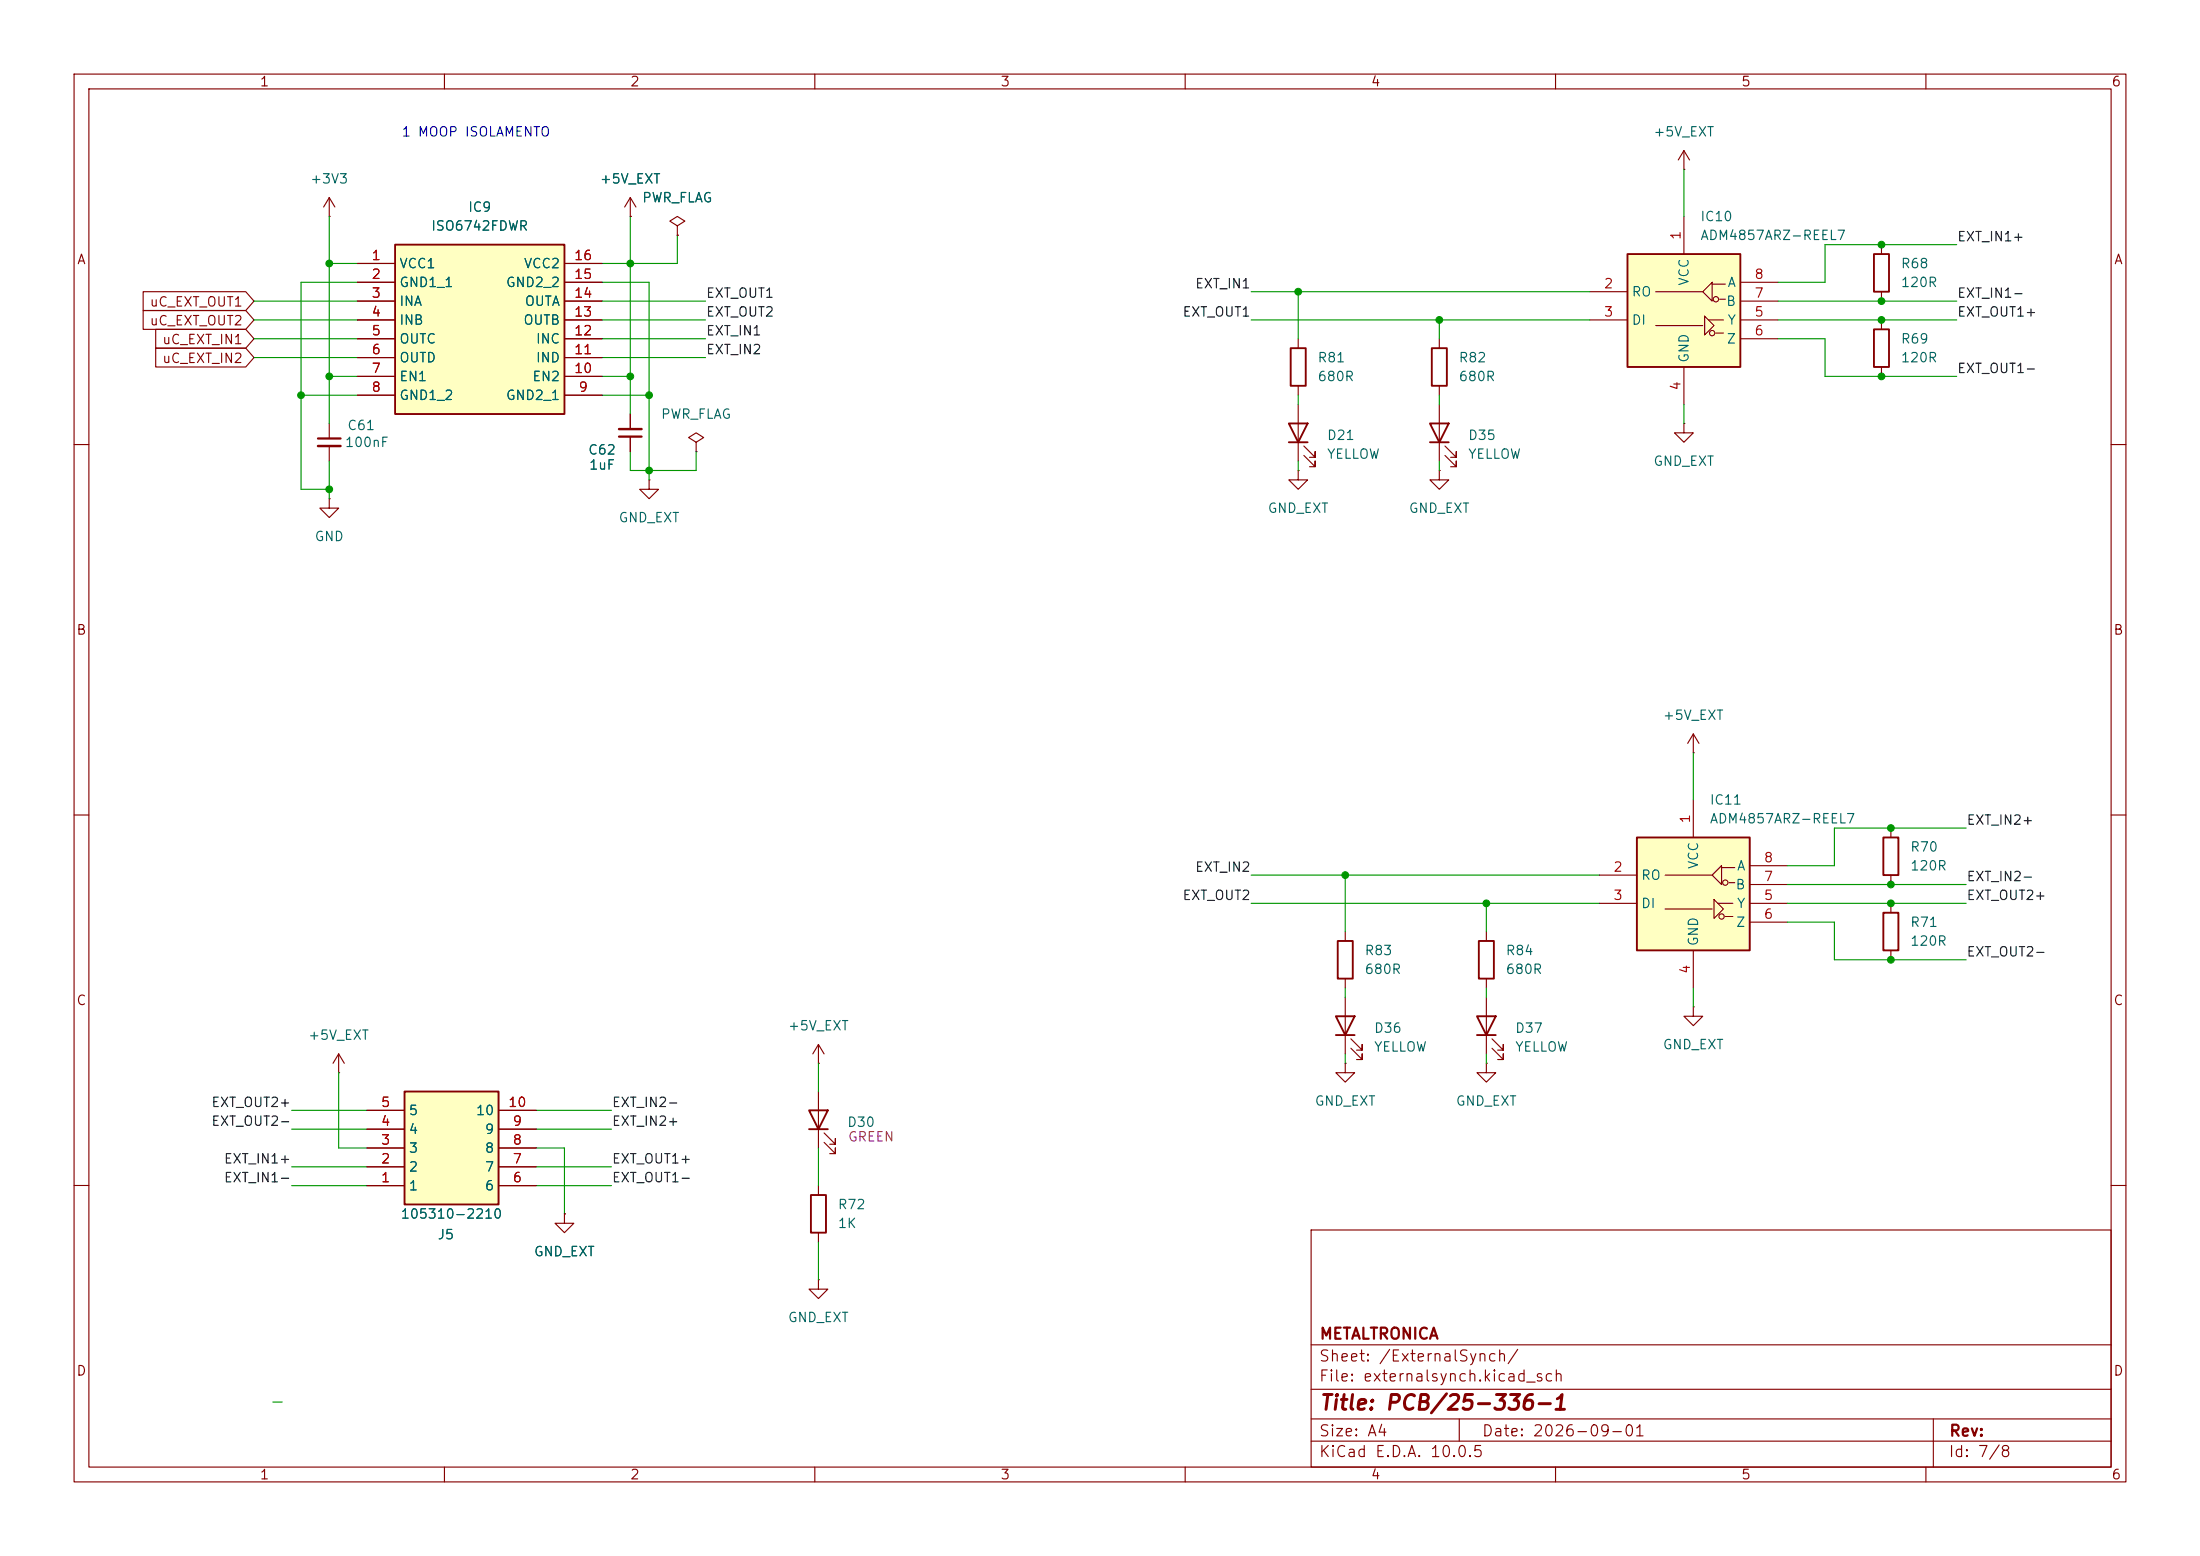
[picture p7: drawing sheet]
<svg xmlns="http://www.w3.org/2000/svg" width="297mm" height="210mm" viewBox="0 0 297 210" stroke-linecap="round" stroke-linejoin="round" font-family="sans-serif">
<g fill="none" stroke="#840000" stroke-width=".15">
<path d="M10 10h277v190h-277zM12 12h273v186h-273zM60 10v2M110 10v2M160 10v2M210 10v2M260 10v2M94 59.7l1-.6-1-.7-1 .7 1 .6v1.3M10 60h2M94 61h.1M285 60h2M10 110h2"/>
<path d="M285 110h2M181.6 125.7v1.3M181.6 132.1v1.3M181.6 134.6v7.6M200.7 134.6v7.6M255.3 121.9v1.3M255.3 128.3v1.2M181.6 143.5v1.3h1.3l-1.3 1.3-1.3-1.3h1.3M181.6 143.5h.1M182.4 141.5l1.5 1.5v-.8v.8h-.8M182.4 140.2l1.5 1.5v-.7v.7h-.8M200.7 143.5v1.3h1.2l-1.2 1.3-1.3-1.3h1.3"/>
<path d="M200.7 143.5h.1M201.4 141.5l1.5 1.5v-.8v.8h-.7M201.4 140.2l1.5 1.5v-.7v.7h-.7M10 160h2M110.5 172.7v1.3h1.3l-1.3 1.3-1.3-1.3h1.3M110.5 172.7h.1M177 166h108v32h-108zM285 160h2M60 198v2M110 198v2M160 198v2M177 194.5h108"/>
<path d="M177 191.5h108M177 187.5h108M177 181.5h108M197 191.5v3M210 198v2M260 198v2M261 191.5v6.5"/>
</g>
<path d="M180.3 137.2h2.6l-1.3 2.5zM180.3 139.7h2.6M180.6 127h2v5.1h-2zM199.4 137.2h2.5l-1.2 2.5zM199.4 139.7h2.5M254.3 123.2h2v5.1h-2z" fill="none" stroke="#840000" stroke-width=".25"/>
<path d="M53.3 33h22.9v22.9h-22.9z" fill="#ffffc2"/>
<path d="M53.3 33h22.9v22.9h-22.9zM109.2 149.9h2.6l-1.3 2.5zM109.2 152.4h2.6" fill="none" stroke="#840000" stroke-width=".25"/>
<g fill="none" stroke="#840000" stroke-width=".15">
<path d="M44.4 29.2h.1M44.4 26.7l-.7 1.2M44.4 26.7l.8 1.2M44.4 26.7v2.5M48.3 35.6h5M48.3 38.1h5M76.2 35.6h5.1M76.2 38.1h5.1M91.4 30.5l1.1-.7-1.1-.6-1 .6 1 .7v1.3M91.4 31.8h.1M48.3 40.6h5M48.3 43.2h5"/>
<path d="M48.3 45.7h5M48.3 48.3h5M48.3 50.8h5M48.3 53.3h5M76.2 40.6h5.1M76.2 43.2h5.1M76.2 45.7h5.1M76.2 48.3h5.1M76.2 50.8h5.1M76.2 53.3h5.1M228.6 99.1l-.8 1.2M228.6 99.1l.8 1.2"/>
<path d="M228.6 99.1v2.5M228.6 101.6h.1M110.5 147.3v7.6M111.3 154.2l1.5 1.5v-.8v.8h-.8M111.3 152.9l1.5 1.5v-.7v.7h-.8"/>
</g>
<path d="M221 113h15.2v15.3h-15.2z" fill="#ffffc2"/>
<g fill="none" stroke="#840000" stroke-width=".15">
<path d="M44.4 67.3v1.3h1.3l-1.3 1.3-1.2-1.3h1.2M44.4 67.3h.1M215.9 118.1h5.1M224.8 118.1h6.3M228.6 108v5M232.4 116.8v2.6l-1.3-1.3zM232.4 117.1h1.8M233.4 119.1h.8M236.2 119.4h5.1M236.2 116.8h5.1M255.3 111.8v1.2M255.3 118.1v1.3"/>
<path d="M200.7 125.7v1.3M200.7 132.1v1.3M215.9 121.9h5.1M224.8 122.7h6.3M228.6 135.9v1.3h1.3l-1.3 1.2-1.3-1.2h1.3M228.6 135.9h.1M228.6 128.3v5.1M231.4 121.4l1.3 1.3-1.3 1.3zM231.9 121.9h2M232.9 123.7h1M236.2 121.9h5.1M236.2 124.5h5.1"/>
<path d="M45.7 144.8h.1M45.7 142.2l-.7 1.3M45.7 142.2l.8 1.3M45.7 142.2v2.6M110.5 143.5h.1M110.5 141v2.5M110.5 141l-.8 1.2M110.5 141l.8 1.2M76.2 163.8v1.3h1.3l-1.3 1.3-1.3-1.3h1.3M76.2 163.8h.1M110.5 160v1.3M110.5 166.4v1.2"/>
<circle cx="232.9" cy="119.1" r=".36"/>
<circle cx="232.4" cy="123.7" r=".36"/>
</g>
<path d="M221 113h15.2v15.3h-15.2zM254.3 113h2v5.1h-2zM199.6 127h2.1v5.1h-2.1zM109.5 161.3h2v5.1h-2z" fill="none" stroke="#840000" stroke-width=".25"/>
<path d="M54.6 147.3h12.7v15.3h-12.7z" fill="#ffffc2"/>
<path d="M54.6 147.3h12.7v15.3h-12.7z" fill="none" stroke="#840000" stroke-width=".25"/>
<g fill="none" stroke="#840000" stroke-width=".15">
<path d="M44.4 57.2v2M85.1 55.9v2M85.1 58.9v2.1M44.4 60.2v2M87.6 64.8v1.2h1.3l-1.3 1.3-1.2-1.3h1.2M87.6 64.8h.1M49.5 157.5h5.1M49.5 154.9h5.1M49.5 152.4h5.1M49.5 149.9h5.1M67.3 157.5h5.1M67.3 154.9h5.1"/>
<path d="M67.3 152.4h5.1M67.3 149.9h5.1M49.5 160h5.1M67.3 160h5.1"/>
</g>
<path d="M42.9 59.2h3.1M83.6 58.9h3" fill="none" stroke="#840000" stroke-width=".3"/>
<path d="M83.6 57.9h3M42.9 60.2h3.1" fill="none" stroke="#840000" stroke-width=".33"/>
<path d="M219.7 34.3h15.2v15.2h-15.2z" fill="#ffffc2"/>
<g fill="none" stroke="#840000" stroke-width=".15">
<path d="M19.3 39.4h13.9l1.1 1.2-1.1 1.3h-13.9zM48.3 38.1h5M48.3 35.6h5M76.2 38.1h5.1M76.2 35.6h5.1M85.1 29.2h.1M85.1 26.7l-.8 1.2M85.1 26.7l.8 1.2M85.1 26.7v2.5M91.4 31.8h.1M214.6 39.4h5.1M223.5 39.4h6.4"/>
<path d="M227.3 22.9h.1M227.3 20.3v2.6M227.3 29.2v5.1M227.3 20.3l-.7 1.3M227.3 20.3l.8 1.3M229.9 39.4l1.2-1.3v2.5zM231.1 38.4h1.8M234.9 38.1h5.1M254 33v1.3M254 39.4v1.2M19.3 41.9h13.9l1.1 1.3-1.1 1.3h-13.9zM21 47h12.2l1.1 1.3-1.1 1.2h-12.2z"/>
<path d="M21 44.4h12.2l1.1 1.3-1.1 1.3h-12.2zM48.3 43.2h5M48.3 45.7h5M48.3 40.6h5M48.3 48.3h5M48.3 50.8h5M48.3 53.3h5M76.2 43.2h5.1M76.2 45.7h5.1M76.2 40.6h5.1M76.2 48.3h5.1M76.2 50.8h5.1"/>
<path d="M76.2 53.3h5.1M85.1 55.9v2M85.1 58.9v2.1M175.3 45.7v1.3M175.3 52.1v1.2M175.3 54.6v7.6M194.3 45.7v1.3M194.3 52.1v1.2M194.3 54.6v7.6M214.6 43.2h5.1M223.5 43.9h6.4M227.3 57.2v1.2h1.3l-1.3 1.3-1.2-1.3h1.2"/>
<path d="M227.3 57.2h.1M227.3 49.5v5.1M230.1 42.7l1.3 1.2-1.3 1.3zM230.6 43.2h2.1M231.6 45h1.1M232.2 40.4h.7M234.9 43.2h5.1M234.9 45.7h5.1M234.9 40.6h5.1M254 43.2v1.3M254 49.5v1.3M175.3 63.5v1.3h1.2l-1.2 1.2-1.3-1.2h1.3"/>
<path d="M175.3 63.5h.1M176 61.5l1.5 1.5v-.8v.8h-.7M176 60.2l1.5 1.5v-.7v.7h-.7M194.3 63.5v1.3h1.3l-1.3 1.2-1.3-1.2h1.3M194.3 63.5h.1M195.1 61.5l1.5 1.5v-.8v.8h-.8M195.1 60.2l1.5 1.5v-.7v.7h-.8M49.5 157.5h5.1M49.5 154.9h5.1M49.5 152.4h5.1M49.5 149.9h5.1M67.3 157.5h5.1"/>
<path d="M67.3 154.9h5.1M67.3 152.4h5.1M67.3 149.9h5.1M49.5 160h5.1M67.3 160h5.1M76.2 163.8h.1"/>
<circle cx="231.1" cy="45" r=".36"/>
<circle cx="231.6" cy="40.4" r=".36"/>
</g>
<path d="M219.7 34.3h15.2v15.2h-15.2zM253 34.3h2v5.1h-2zM174 57.2h2.5l-1.2 2.5zM174 59.7h2.5M174.2 47h2.1v5.1h-2.1zM193 57.2h2.6l-1.3 2.5zM193 59.7h2.6M193.3 47h2v5.1h-2zM253 44.5h2v5h-2z" fill="none" stroke="#840000" stroke-width=".25"/>
<g fill="none" stroke="#009600" stroke-width=".15">
<path d="M44.4 29.2v28M44.4 35.6h3.9M48.3 38.1h-7.7v27.9h3.8M81.3 38.1h6.3v26.7M85.1 29.2v26.7M91.4 31.8v3.8h-10.1M168.9 39.4h45.7M175.3 39.4v6.3M227.3 22.9v6.3M264.2 33h-17.8v5.1h-6.4M34.3 40.6h14M34.3 45.7h14"/>
<path d="M34.3 43.2h14M34.3 48.3h14M40.6 53.3h7.7M44.4 50.8h3.9M81.3 40.6h13.9M81.3 45.7h13.9M81.3 43.2h13.9M81.3 50.8h3.8M81.3 53.3h6.3M81.3 48.3h13.9M168.9 43.2h45.7M175.3 53.3v1.3"/>
<path d="M194.3 43.2v2.5M194.3 53.3v1.3M227.3 54.6v2.6M240 40.6h24.2M240 45.7h6.4v5.1h17.8M240 43.2h24.2M44.4 62.2v5.1M85.1 61v2.5h8.9v-2.5M175.3 62.2v1.3M194.3 62.2v1.3M168.9 118.1h47M181.6 118.1v7.6"/>
<path d="M228.6 101.6v6.4M241.3 119.4h24.1M265.4 111.8h-17.8v5h-6.3M168.9 121.9h47M181.6 133.4v1.2M200.7 121.9v3.8M200.7 133.4v1.2M228.6 133.4v2.5M241.3 124.5h6.3v5h17.8M241.3 121.9h24.1M39.4 152.4h10.1M39.4 157.5h10.1"/>
<path d="M39.4 149.9h10.1M45.7 144.8v10.1h3.8M72.4 152.4h10.1M72.4 154.9h3.8v8.9M72.4 157.5h10.1M72.4 149.9h10.1M110.5 143.5v3.8M110.5 154.9v5.1M181.6 142.2v1.3M200.7 142.2v1.3M39.4 160h10.1M72.4 160h10.1"/>
<path d="M110.5 167.6v5.1M36.8 189.2h1.3"/>
</g>
<g fill="#009600" stroke="#009600" stroke-width=".14">
<circle cx="255.3" cy="111.8" r=".46"/>
<circle cx="255.3" cy="129.5" r=".46"/>
<circle cx="255.3" cy="121.9" r=".46"/>
<circle cx="255.3" cy="119.4" r=".46"/>
<circle cx="200.7" cy="121.9" r=".46"/>
<circle cx="181.6" cy="118.1" r=".46"/>
<circle cx="85.1" cy="50.8" r=".46"/>
<circle cx="87.6" cy="63.5" r=".46"/>
<circle cx="87.6" cy="53.3" r=".46"/>
<circle cx="40.6" cy="53.3" r=".46"/>
<circle cx="44.4" cy="50.8" r=".46"/>
<circle cx="44.4" cy="66" r=".46"/>
<circle cx="254" cy="43.2" r=".46"/>
<circle cx="254" cy="40.6" r=".46"/>
<circle cx="254" cy="33" r=".46"/>
<circle cx="175.3" cy="39.4" r=".46"/>
<circle cx="194.3" cy="43.2" r=".46"/>
<circle cx="254" cy="50.8" r=".46"/>
<circle cx="85.1" cy="35.6" r=".46"/>
<circle cx="44.4" cy="35.6" r=".46"/>
</g>
<text font-size="2" fill="#840000" x="178" y="190.8">Title: PCB/25-336-1</text>
<g font-size="1.5" fill="#840000">
<text x="178" y="184.1">Sheet: /ExternalSynch/</text>
<text x="178" y="181.1">METALTRONICA</text>
<text x="178" y="186.8">File: externalsynch.kicad_sch</text>
<text x="178" y="197">KiCad E.D.A. 10.0.5</text>
<text x="178" y="194.2">Size: A4</text>
<text x="200" y="194.2">Date: 2026-09-01</text>
<text x="263" y="197">Id: 7/8</text>
<text x="263" y="194.2">Rev:</text>
</g>
<g font-size="1.3" fill="#840000">
<text x="35" y="12">1</text>
<text x="85" y="12">2</text>
<text x="135" y="12">3</text>
<text x="185" y="12">4</text>
<text x="235" y="12">5</text>
<text x="285" y="12">6</text>
<text x="10.3" y="36">A</text>
<text x="285.3" y="36">A</text>
<text x="20.1" y="41.7">uC_EXT_OUT1</text>
<text x="20.1" y="44.2">uC_EXT_OUT2</text>
<text x="21.8" y="46.8">uC_EXT_IN1</text>
<text x="21.8" y="49.3">uC_EXT_IN2</text>
<text x="10.2" y="86">B</text>
<text x="285.2" y="86">B</text>
<text x="10.2" y="136">C</text>
<text x="285.2" y="136">C</text>
<text x="10.2" y="186">D</text>
<text x="285.2" y="186">D</text>
<text x="35" y="200">1</text>
<text x="85" y="200">2</text>
<text x="135" y="200">3</text>
<text x="185" y="200">4</text>
<text x="235" y="200">5</text>
<text x="285" y="200">6</text>
</g>
<text font-size="1.3" fill="#0000c2" x="54.1" y="18.7">1 MOOP ISOLAMENTO</text>
<g font-size="1.3" fill="#006464">
<text x="223.1" y="18.7">+5V_EXT</text>
<text x="41.8" y="25.1">+3V3</text>
<text x="63.1" y="28.9">IC9</text>
<text x="80.9" y="25.1">+5V_EXT</text>
<text x="86.6" y="27.6">PWR_FLAG</text>
<text x="58.1" y="31.4">ISO6742FDWR</text>
<text x="229.5" y="30.2">IC10</text>
<text x="229.5" y="32.7">ADM4857ARZ-REEL7</text>
<text x="53.8" y="36.5">VCC1</text>
<text x="53.8" y="39.1">GND1_1</text>
<text x="53.8" y="41.6">INA</text>
<text x="68.2" y="39.1">GND2_2</text>
<text x="70.6" y="36.5">VCC2</text>
<text x="70.7" y="41.6">OUTA</text>
<text x="220.2" y="40.3">RO</text>
<text x="228.3" y="38.7" transform="rotate(-90 228.3 38.7)">VCC</text>
<text x="232.9" y="41.6">B</text>
<text x="233.1" y="39.1">A</text>
<text x="256.5" y="36.5">R68</text>
<text x="256.5" y="39.1">120R</text>
<text x="53.8" y="44.1">INB</text>
<text x="53.8" y="46.7">OUTC</text>
<text x="70.6" y="44.1">OUTB</text>
<text x="72.3" y="46.7">INC</text>
<text x="220.2" y="44.1">DI</text>
<text x="233" y="46.7">Z</text>
<text x="233.1" y="44.1">Y</text>
<text x="256.5" y="46.7">R69</text>
<text x="53.8" y="49.2">OUTD</text>
<text x="53.8" y="51.8">EN1</text>
<text x="71.8" y="51.8">EN2</text>
<text x="72.3" y="49.2">IND</text>
<text x="177.8" y="49.2">R81</text>
<text x="177.8" y="51.8">680R</text>
<text x="196.8" y="49.2">R82</text>
<text x="196.8" y="51.8">680R</text>
<text x="228.3" y="49" transform="rotate(-90 228.3 49)">GND</text>
<text x="256.5" y="49.2">120R</text>
<text x="46.8" y="58.4">C61</text>
<text x="53.8" y="54.3">GND1_2</text>
<text x="68.2" y="54.3">GND2_1</text>
<text x="89.1" y="56.8">PWR_FLAG</text>
<text x="179.1" y="59.7">D21</text>
<text x="198.1" y="59.7">D35</text>
<text x="46.5" y="60.7">100nF</text>
<text x="79.3" y="61.7">C62</text>
<text x="79.4" y="63.7">1uF</text>
<text x="179.1" y="62.2">YELLOW</text>
<text x="198.1" y="62.2">YELLOW</text>
<text x="223.1" y="63.2">GND_EXT</text>
<text x="83.4" y="70.8">GND_EXT</text>
<text x="171.1" y="69.5">GND_EXT</text>
<text x="190.1" y="69.5">GND_EXT</text>
<text x="42.4" y="73.4">GND</text>
<text x="224.4" y="97.5">+5V_EXT</text>
<text x="230.7" y="108.9">IC11</text>
<text x="230.7" y="111.5">ADM4857ARZ-REEL7</text>
<text x="221.5" y="119.1">RO</text>
<text x="229.6" y="117.4" transform="rotate(-90 229.6 117.4)">VCC</text>
<text x="234.4" y="117.8">A</text>
<text x="257.8" y="115.3">R70</text>
<text x="257.8" y="117.8">120R</text>
<text x="221.5" y="122.9">DI</text>
<text x="234.2" y="120.3">B</text>
<text x="234.3" y="125.4">Z</text>
<text x="234.4" y="122.9">Y</text>
<text x="257.8" y="125.4">R71</text>
<text x="184.1" y="129.2">R83</text>
<text x="184.1" y="131.8">680R</text>
<text x="203.2" y="129.2">R84</text>
<text x="203.2" y="131.8">680R</text>
<text x="229.6" y="127.8" transform="rotate(-90 229.6 127.8)">GND</text>
<text x="257.8" y="128">120R</text>
<text x="41.5" y="140.7">+5V_EXT</text>
<text x="106.3" y="139.4">+5V_EXT</text>
<text x="185.4" y="139.7">D36</text>
<text x="185.4" y="142.3">YELLOW</text>
<text x="204.5" y="139.7">D37</text>
<text x="204.5" y="142.3">YELLOW</text>
<text x="224.4" y="141.9">GND_EXT</text>
<text x="177.4" y="149.6">GND_EXT</text>
<text x="196.5" y="149.6">GND_EXT</text>
<text x="55.1" y="155.9">3</text>
<text x="55.1" y="153.4">4</text>
<text x="55.1" y="150.8">5</text>
<text x="64.2" y="150.8">10</text>
<text x="65.4" y="155.9">8</text>
<text x="65.4" y="153.4">9</text>
<text x="114.3" y="152.4">D30</text>
<text x="55.1" y="161">1</text>
<text x="55.1" y="158.4">2</text>
<text x="65.4" y="161">6</text>
<text x="65.4" y="158.4">7</text>
<text x="54" y="164.8">105310-2210</text>
<text x="59" y="167.6">J5</text>
<text x="113" y="163.5">R72</text>
<text x="113" y="166.1">1K</text>
<text x="72" y="169.9">GND_EXT</text>
<text x="106.3" y="178.8">GND_EXT</text>
</g>
<g font-size="1.3" fill="#a90000">
<text x="50.1" y="35.4">1</text>
<text x="77.4" y="35.4">16</text>
<text x="227.2" y="32.5" transform="rotate(-90 227.2 32.5)">1</text>
<text x="50.1" y="38">2</text>
<text x="50.1" y="40.5">3</text>
<text x="77.4" y="40.5">14</text>
<text x="77.4" y="38">15</text>
<text x="216.4" y="39.2">2</text>
<text x="236.8" y="40.5">7</text>
<text x="236.8" y="38">8</text>
<text x="50.1" y="43">4</text>
<text x="50.1" y="45.6">5</text>
<text x="77.4" y="45.6">12</text>
<text x="77.4" y="43">13</text>
<text x="216.4" y="43">3</text>
<text x="236.8" y="43">5</text>
<text x="236.8" y="45.6">6</text>
<text x="50.1" y="48.1">6</text>
<text x="50.1" y="50.7">7</text>
<text x="50.1" y="53.2">8</text>
<text x="77.4" y="50.7">10</text>
<text x="77.4" y="48.1">11</text>
<text x="78" y="53.2">9</text>
<text x="227.2" y="52.8" transform="rotate(-90 227.2 52.8)">4</text>
<text x="228.5" y="111.2" transform="rotate(-90 228.5 111.2)">1</text>
<text x="217.7" y="118">2</text>
<text x="238" y="119.2">7</text>
<text x="238" y="116.7">8</text>
<text x="217.7" y="121.8">3</text>
<text x="238" y="121.8">5</text>
<text x="238" y="124.3">6</text>
<text x="228.5" y="131.5" transform="rotate(-90 228.5 131.5)">4</text>
<text x="51.3" y="149.7">5</text>
<text x="68.5" y="149.7">10</text>
<text x="51.3" y="154.8">3</text>
<text x="51.3" y="152.3">4</text>
<text x="69.1" y="154.8">8</text>
<text x="69.1" y="152.3">9</text>
<text x="51.3" y="159.9">1</text>
<text x="51.3" y="157.3">2</text>
<text x="69.1" y="159.9">6</text>
<text x="69.1" y="157.3">7</text>
</g>
<g font-size="1.3" fill="#0f0f0f">
<text x="264.1" y="32.9">EXT_IN1+</text>
<text x="95.2" y="40.5">EXT_OUT1</text>
<text x="161.2" y="39.2">EXT_IN1</text>
<text x="264.1" y="40.5">EXT_IN1-</text>
<text x="95.2" y="45.6">EXT_IN1</text>
<text x="95.2" y="43.1">EXT_OUT2</text>
<text x="159.6" y="43.1">EXT_OUT1</text>
<text x="264.1" y="43.1">EXT_OUT1+</text>
<text x="95.2" y="48.1">EXT_IN2</text>
<text x="264.1" y="50.7">EXT_OUT1-</text>
<text x="265.4" y="111.6">EXT_IN2+</text>
<text x="161.2" y="118">EXT_IN2</text>
<text x="265.4" y="119.3">EXT_IN2-</text>
<text x="159.6" y="121.8">EXT_OUT2</text>
<text x="265.4" y="121.8">EXT_OUT2+</text>
<text x="265.4" y="129.4">EXT_OUT2-</text>
<text x="28.4" y="149.7">EXT_OUT2+</text>
<text x="82.5" y="149.7">EXT_IN2-</text>
<text x="28.4" y="152.3">EXT_OUT2-</text>
<text x="82.5" y="152.3">EXT_IN2+</text>
<text x="30.1" y="159.9">EXT_IN1-</text>
<text x="30.1" y="157.4">EXT_IN1+</text>
<text x="82.5" y="157.4">EXT_OUT1+</text>
<text x="82.5" y="159.9">EXT_OUT1-</text>
</g>
<text font-size="1.3" fill="#840084" x="114.4" y="154.4">GREEN</text>
</svg>
